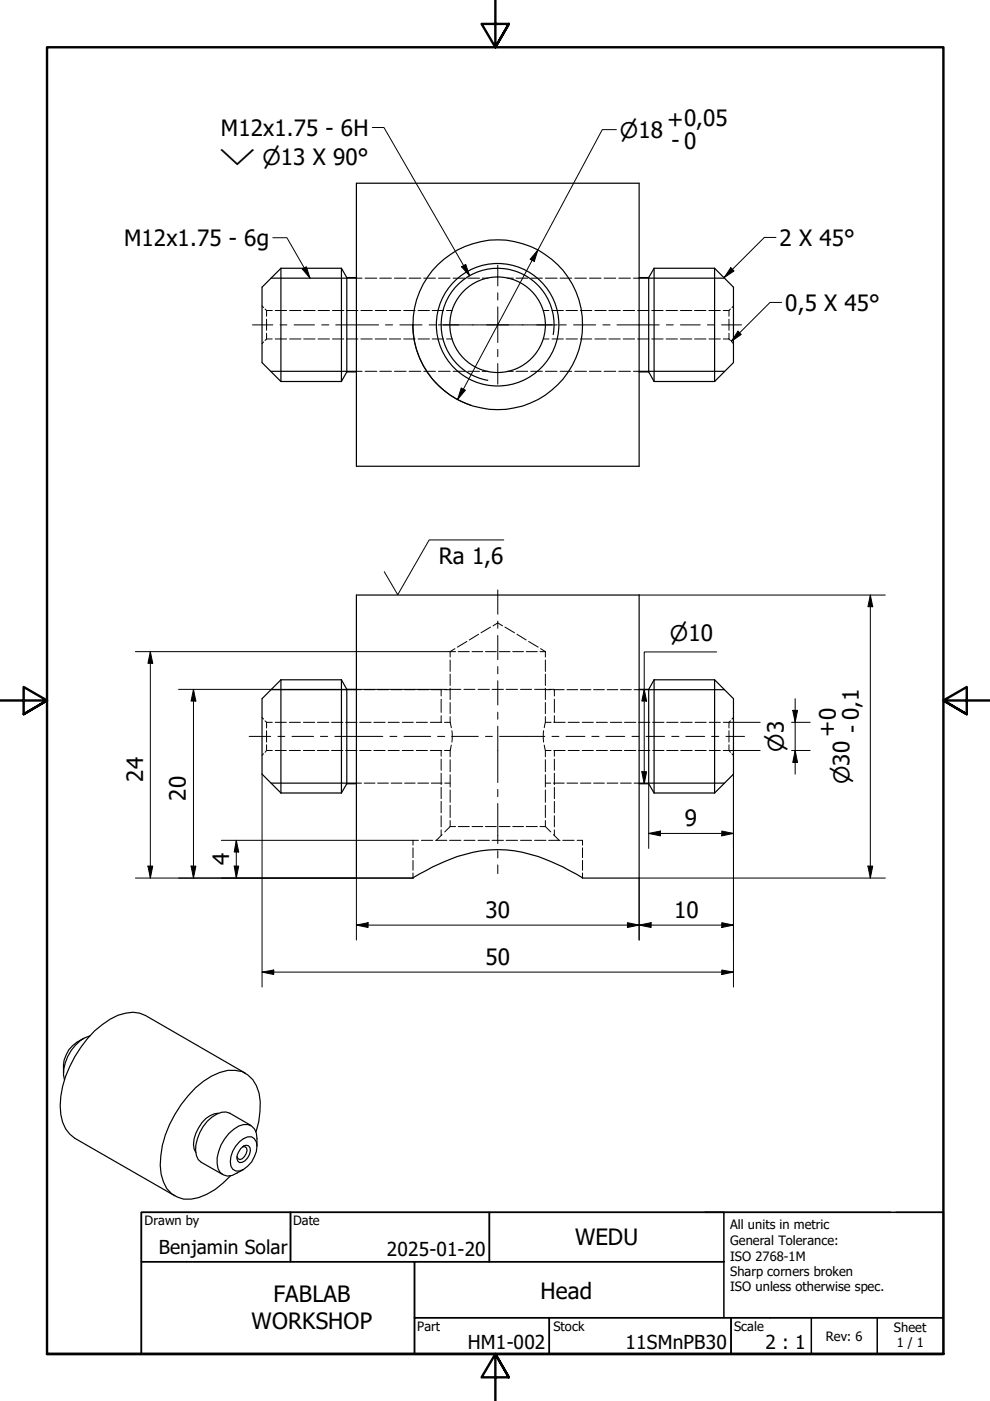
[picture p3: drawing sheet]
<svg xmlns="http://www.w3.org/2000/svg" width="210mm" height="297mm" viewBox="0 0 210 297" stroke-linecap="round" stroke-linejoin="round" font-family="sans-serif">
<!-- layer: Hidden (ISO) -->
<g fill="none" stroke="#000" stroke-width=".21">
<path d="M75.6 59h1.2M77.4 59h2.5M80.5 59h2.5M83.6 59h2.5M86.7 59h2.5M89.9 59h2.4M93 59h2.4M96.1 59h2.5M99.2 59h2.5M102.2 59h1.3M107.6 59h1.2M109.4 59h2.5"/>
<path d="M112.5 59h2.5M115.6 59h2.5M118.7 59h2.5M121.9 59h2.4M125 59h2.4M128.1 59h2.5M131.2 59h2.5M134.3 59h1.2M55.6 64.9l.3 .3M55.9 72.5l-.3 .4M56.2 65.5l.3 .3M56.5 65.8v1.2"/>
<path d="M56.5 67.7v2.3M56.5 70.7v1.2M56.5 71.9l-.3 .3M56.5 65.8h1.2M56.5 71.9h1.2M58.4 65.8h2.4M58.4 71.9h2.4M61.4 65.8h2.4M61.4 71.9h2.4M64.4 65.8h2.4M64.4 71.9h2.4M67.4 65.8h2.4"/>
<path d="M67.4 71.9h2.4M70.5 65.8h2.4M70.5 71.9h2.4M73.5 65.8h2.4M73.5 71.9h2.4M75.6 78.7h1.2M76.5 65.8h2.4M76.5 71.9h2.4M77.4 78.7h2.5M79.6 65.8h2.4M79.6 71.9h2.4M80.5 78.7h2.5"/>
<path d="M82.5 65.8h2.5M82.5 71.9h2.5M83.6 78.7h2.5M85.6 65.8h2.4M85.6 71.9h2.4M86.7 78.7h2.5M88.6 65.8h2.5M88.6 71.9h2.5M89.9 78.7h2.4M91.6 65.8h2.4M91.6 71.9h2.4M93 78.7h2.4"/>
<path d="M94.7 65.8h1.2M94.7 71.9h1.2M96.1 78.7h2.5M99.2 78.7h2.5M102.2 78.7h1.3M107.6 78.7h1.2M109.4 78.7h2.5M112.5 78.7h2.5M115.2 65.8h1.2M115.2 71.9h1.2M115.6 78.7h2.5M117 65.8h2.4"/>
<path d="M117 71.9h2.4M118.7 78.7h2.5M120 65.8h2.4M120 71.9h2.4M121.9 78.7h2.4M123.1 65.8h2.4M123.1 71.9h2.4M125 78.7h2.4M126.1 65.8h2.4M126.1 71.9h2.4M128.1 78.7h2.5M129.1 65.8h2.4"/>
<path d="M129.1 71.9h2.4M131.2 78.7h2.5M132.1 65.8h2.5M132.1 71.9h2.5M134.3 78.7h1.2M135.2 65.8h2.4M135.2 71.9h2.4M138.2 65.8h2.4M138.2 71.9h2.4M141.2 65.8h2.4M141.2 71.9h2.4M144.3 65.8h2.4"/>
<path d="M144.3 71.9h2.4M147.3 65.8h2.4M147.3 71.9h2.4M150.3 65.8h2.4M150.3 71.9h2.4M153.4 65.8h1.2M153.4 71.9h1.2M154.6 65.8v1.2M154.6 67.7v2.3M154.6 70.7v1.2M154.6 71.9l.3 .3M154.9 65.5l-.3 .3"/>
<path d="M155.2 72.5l.3 .4M155.5 64.9l-.3 .3M95.4 138.2h1.2M95.4 138.2v1.1M95.4 139.9v2.5M96.5 137.5l-1.1 .7M97.2 138.2h2.3M99 136l-2 1.2M100.1 138.2h2.3M101.5 134.5l-2 1.2M102.9 138.2h2.3M104 133l-2 1.2"/>
<path d="M104.5 132.7l1-.6 1.1 .6M105.9 138.2h2.2M107.1 133l2 1.2M108.7 138.2h2.3M109.6 134.5l2 1.2M111.6 138.2h2.3M112.1 136l2 1.2M114.5 138.2h1.1M114.6 137.5l1 .7M115.6 138.2v1.1M115.6 139.9v2.5M55.6 152.1l.3 .3"/>
<path d="M55.9 159.8l-.3 .3M56.2 152.8l.3 .3M56.5 153.1v1.3M56.5 154.9v2.4M56.5 157.9v1.2M56.5 159.1l-.3 .4M56.5 153.1h1.2M56.5 159.1h1.2M58.4 153.1h2.3M58.4 159.1h2.3M61.3 153.1h2.4M61.3 159.1h2.4"/>
<path d="M64.3 153.1h2.4M64.3 159.1h2.4M67.3 153.1h2.4M67.3 159.1h2.4M70.3 153.1h2.4M70.3 159.1h2.4M73.3 153.1h2.4M73.3 159.1h2.4M75.6 146.2h1M76.3 153.1h2.4M76.3 159.1h2.4M77.2 146.2h2.3"/>
<path d="M79.2 153.1h2.5M79.2 159.1h2.5M80.1 146.2h2.3M82.3 153.1h2.3M82.3 159.1h2.3M82.9 146.2h2.3M85.3 153.1h2.3M85.3 159.1h2.3M85.8 146.2h2.2M88.3 153.1h2.3M88.3 159.1h2.3M88.6 146.2h2.3"/>
<path d="M91.2 153.1h2.5M91.2 159.1h2.5M91.4 146.2h2.3M93.5 148.3v2.8M93.5 151.8v1.3M93.5 159.1v1.2M94.2 153.1h1.2M94.2 159.1h1.2M94.3 146.2h1.1M94.7 146.2h-1.2v1.4M95.3 146.2h2.4M95.4 153.1l.3 1.2"/>
<path d="M95.4 142.9v2.4M95.4 145.9v2.4M95.4 149v2.3M95.4 151.9v1.2M95.4 159.1v1.4M95.7 158l-.3 1.1M95.8 154.9v2.4M98.4 146.2h2.3M101.3 146.2h2.5M104.3 146.2h2.4M107.3 146.2h2.4M110.4 146.2h2.3"/>
<path d="M113.3 146.2h2.5M115.3 154.9v2.4M115.4 158l.2 1.1M115.6 153.1l-.2 1.2M115.6 142.9v2.4M115.6 145.9v2.4M115.6 149v2.3M115.6 151.9v1.2M115.6 159.1v1.4M115.6 153.1h1.2M115.6 159.1h1.2M115.6 146.2h1.2"/>
<path d="M116.3 146.2h1.2v1.4M117.3 146.2h2.3M117.4 153.1h2.4M117.4 159.1h2.4M117.5 148.3v2.8M117.5 151.8v1.3M117.5 159.1v1.2M120.2 146.2h2.3M120.5 153.1h2.3M120.5 159.1h2.3M123.1 146.2h2.2M123.4 153.1h2.4"/>
<path d="M123.4 159.1h2.4M125.9 146.2h2.2M126.4 153.1h2.4M126.4 159.1h2.4M128.7 146.2h2.3M129.4 153.1h2.4M129.4 159.1h2.4M131.6 146.2h2.3M132.4 153.1h2.4M132.4 159.1h2.4M134.4 146.2h1.1M135.4 153.1h2.4"/>
<path d="M135.4 159.1h2.4M138.4 153.1h2.4M138.4 159.1h2.4M141.4 153.1h2.4M141.4 159.1h2.4M144.3 153.1h2.4M144.3 159.1h2.4M147.4 153.1h2.3M147.4 159.1h2.3M150.4 153.1h2.3M150.4 159.1h2.3M153.4 153.1h1.2"/>
<path d="M153.4 159.1h1.2M154.6 153.1v1.3M154.6 154.9v2.4M154.6 157.9v1.2M154.6 159.1l.3 .4M154.9 152.8l-.3 .3M155.2 159.8l.3 .3M155.5 152.1l-.3 .3M75.6 166h1M77.2 166h2.3M80.1 166h2.3M82.9 166h2.3"/>
<path d="M85.8 166h2.2M87.6 179.8v2M88.6 166h2.3M88.7 178.2h-1.1v1M89.3 178.2h2.5M91.4 166h2.3M92.3 178.2h2.4M93.5 161v2.3M93.5 163.9v2.5M93.5 166.9v2.4M93.5 169.9v2.4M93.5 173v2.3"/>
<path d="M93.5 175.9v1.3M93.7 177l-1.2 1.2M94.3 166h1.1M95.3 178.2h2.4M95.4 175.2h1.2M95.4 175.2l-1.1 1.2M95.4 161.1v2.5M95.4 164.3v2.6M95.4 167.5v2.6M95.4 170.7v2.6M95.4 174v1.2M97.2 175.2h2.3"/>
<path d="M98.4 178.2h2.3M100.1 175.2h2.3M101.3 178.2h2.5M102.9 175.2h2.3M104.3 178.2h2.4M105.9 175.2h2.2M107.3 178.2h2.4M108.7 175.2h2.3M110.4 178.2h2.3M111.6 175.2h2.3M113.3 178.2h2.5M114.5 175.2h1.1"/>
<path d="M115.6 175.2l1.2 1.2M115.6 161.1v2.5M115.6 164.3v2.6M115.6 167.5v2.6M115.6 170.7v2.6M115.6 174v1.2M115.6 166h1.2M116.3 178.2h2.4M117.3 177l1.3 1.2M117.3 166h2.3M117.5 161v2.3M117.5 163.9v2.5"/>
<path d="M117.5 166.9v2.4M117.5 169.9v2.4M117.5 173v2.3M117.5 175.9v1.3M119.3 178.2h2.4M120.2 166h2.3M122.4 178.2h1.1v1M123.1 166h2.2M123.5 179.8v2M125.9 166h2.2M128.7 166h2.3M131.6 166h2.3"/>
<path d="M134.4 166h1.1M87.6 182.4v2.1M87.6 185.1v1.1M123.5 182.4v2.1M123.5 185.1v1.1"/>
</g>
<!-- layer: Visible (ISO) -->
<g fill="none" stroke="#000" stroke-width=".25">
<path d="M75.6 38.8h59.9v60.1h-59.9zM59.6 56.9l-4 4v16l4 4M59.6 56.9v24M59.6 56.9h12.8M72.4 56.9l1.1 2h2.1M72.4 56.9v24M73.5 58.9v20M135.5 58.9h2M137.5 58.9v20M138.7 56.9v24M138.7 56.9h12.8M138.7 56.9l-1.2 2"/>
<path d="M151.5 56.9l4 4v16l-4 4M151.5 56.9v24M73.5 78.9l-1.1 2M73.5 78.9h2.1M135.5 78.9h2M137.5 78.9l1.2 2M59.6 80.9h12.8M138.7 80.9h12.8M75.6 126.2h59.9v60h-12l-.8-.5a45.2 45.2 0 0 0-11.9-5 26.8 26.8 0 0 0-18 2.6l-3.8 2-1.4 .9h-12zM59.6 144.1l-4 4v16l4 4M59.6 144.1v24M59.6 144.1h12.8"/>
<path d="M72.4 144.1l1.1 2.1h2.1M72.4 144.1v24M73.5 146.2v20M135.5 146.2h2M137.5 146.2v20M138.7 144.1v24M138.7 144.1h12.8M138.7 144.1l-1.2 2.1M151.5 144.1l4 4v16l-4 4M151.5 144.1v24M59.6 168.1h12.8M73.5 166.2l-1.1 1.9"/>
<path d="M73.5 166.2h2.1M135.5 166.2h2M137.5 166.2l1.2 1.9M138.7 168.1h12.8M19 219.6a8.5 8.5 0 0 0-5.3 9.3M17.7 220.1a6.7 6.7 0 0 0-4.2 7.4M46.3 236a5.2 5.2 0 0 0-4.2 3.1 6 6 0 0 0-1 4.5l.4 .7M52.1 227.6l-21.2-12.3a6.7 6.7 0 0 0-5.9 0 22.5 22.5 0 0 0-11.7 15.1 12.9 12.9 0 0 0 .6 8.9l.9 1.2 1.1 .8 21.2 12.2M53.2 238.6l-4.5-2.6a3.5 3.5 0 0 0-3.7 .8 8.8 8.8 0 0 0-3.3 8.2l.3 .9 .7 .5 4.5 2.6M54.3 240a17.4 17.4 0 0 0 .6-8.2 5.9 5.9 0 0 0-8.3-4.4 19 19 0 0 0-9.5 8.9 19.4 19.4 0 0 0-2.9 12.7 6 6 0 0 0 4.7 5.2 10.6 10.6 0 0 0 8.3-3.3l1.7-1.6M50.8 242l.8-.6 .9-.4a1.7 1.7 0 0 1 2 2 5.7 5.7 0 0 1-3.7 5.3h-.8l-.7-.4a3.7 3.7 0 0 1 0-3.8l.7-1.1zM51.1 243.5l.5-.5 .6-.2 .5 .1a1.95 1.95 0 0 1-.2 2.6l-.6 .6-.5 .3-.6 .1a1.51 1.51 0 0 1-.2-2.3z"/>
<path d="M51.4 243.1h.5l.4 .3a2.07 2.07 0 0 1-1.4 2.5l-.4-.2-.3-.5M54.5 243v-1.6a2.56 2.56 0 0 0-1.1-2.6 2.56 2.56 0 0 0-2.8-.1 8.5 8.5 0 0 0-4.4 9.1 2.45 2.45 0 0 0 4 .9l1.4-.7"/>
<circle cx="105.5" cy="68.9" r="10.1"/>
<circle cx="105.5" cy="68.9" r="13"/>
<circle cx="105.6" cy="68.8" r="18"/>
</g>
<!-- layer: Visible Narrow (ISO) -->
<path d="M57.5 59h18.1M135.5 59h18.1M57.5 78.7h18.1M117.3 70.9a12 12 0 0 0-9.7-13.8 12 12 0 0 0-13.9 9.7 12 12 0 0 0 9.7 13.8M135.5 78.7h18.1M57.5 146.2h18.1M135.5 146.2h18.1M57.5 166h18.1M135.5 166h18.1" fill="none" stroke="#000" stroke-width=".25"/>
<!-- layer: Border (ISO) -->
<path d="M105 0v10l-2.9-4.9h5.8l-2.9 4.9 2.9-4.9M0 148.5h10l-5-2.8v5.7l5-2.9-5 2.9M210 148.5h-10l5-2.8v5.7l-5-2.9 5 2.9M10 287.1v-277.1h190v277.1h-190h190M107.9 292l-2.9-4.9 2.9 4.9h-5.8l2.9-4.9v9.9" fill="none" stroke="#000" stroke-width=".51"/>
<!-- layer: Title (ISO) -->
<g fill="none" stroke="#000" stroke-width=".32">
<path d="M30 257h31.6v10.5h-31.6zM61.6 257h42.2v10.5h-42.2zM103.8 257h49.7v10.5h-49.7zM149.5 257h39.3M190 257h10v22.4h-112.1v-11.9h65.6M200 257h-170v30.1h170M30 267.5h57.9v19.6h-57.9zM87.9 279.4h28.6v7.7h-28.6zM116.5 279.4h38.5v7.7h-38.5zM153.5 267.5v11.9M155 279.4h45v7.7h-45zM172 279.4v7.7"/>
<path d="M186 279.4v7.7"/>
</g>
<!-- layer: Centerline (ISO) -->
<g fill="none" stroke="#000" stroke-width=".21">
<path d="M53.5 68.9h4.3M59.4 68.9h1.4M62.4 68.9h4.3M68.2 68.9h1.5M71.2 68.9h9.1M81.7 68.9h1.5M84.8 68.9h4.7M91 68.9h1.5M94 68.9h4.7M100.2 68.9h1.5M103.2 68.9h4.7M109.4 68.9h1.5"/>
<path d="M112.4 68.9h4.7M118.6 68.9h1.5M121.6 68.9h4.7M127.8 68.9h1.5M130.8 68.9h9M141.3 68.9h1.4M144.3 68.9h4.2M150 68.9h1.5M153 68.9h4.2M105.5 125.1v5.1M105.5 131.7v1.5M105.5 134.7v5.2"/>
<path d="M52.8 156.1h4.6M58.9 156.1h1.5M61.9 156.1h4.6M67.9 156.1h1.6M71 156.1h10.2M82.7 156.1h1.4M85.7 156.1h5.6M92.8 156.1h1.5M95.8 156.1h5.6M102.9 156.1h1.5M105.5 141.3v1.6M105.5 144.3v5.2"/>
<path d="M105.5 151v1.5M105.5 154v11.9M105.9 156.1h9.6M117 156.1h1.5M120 156.1h4M125.5 156.1h1.5M128.5 156.1h4M134 156.1h1.4M137 156.1h3.9M142.4 156.1h1.6M145.4 156.1h4M150.9 156.1h1.5"/>
<path d="M153.9 156.1h4M105.5 167.4v1.5M105.5 170.4v8.5M105.5 180.4v1.5M105.5 183.4v1.8"/>
</g>
<!-- layer: Center Mark (ISO) -->
<path d="M105.5 56.2v4.4M92.9 68.9h4.4M98.8 68.9h1.5M101.8 68.9h7.5M105.5 62.1v1.5M105.5 65.1v7.5M105.5 74.1v1.5M105.5 77.1v4.4M110.8 68.9h1.5M113.8 68.9h4.4" fill="none" stroke="#000" stroke-width=".21"/>
<!-- layer: Dimension (ISO) -->
<g fill="none" stroke="#000" stroke-width=".21">
<path d="M130.7 27.5h-3l-30.7 57.2M114 53l-.7 2.4-.9-.4zM87.5 68.9a18 18 0 0 0 12.4 17.1M97.8 82.3l.9 .4-1.7 2zM28.7 138.2h66.7M31.9 138.2l.5 2.4h-1zM31.9 138.2v48M135.5 126.2h52.2M152 138.2h-15.4v28M184.5 126.2l.5 2.4h-1zM184.5 126.2v60M37.8 146.2h55.7"/>
<path d="M41 146.2l.5 2.4h-1zM41 146.2v40M136.6 146.2l.5 2.4h-1zM154.6 153.1h6.6M154.6 159.1h6.6M167.8 153.1h4M167.8 159.1h4M168.1 150.6h1l-.5 2.5zM168.6 159.1l.5 2.6h-1zM168.6 148.1v16M46.9 178.2h40.7M50.1 178.2l.5 2.4h-.9z"/>
<path d="M50.1 178.2v8M55.6 164.1v45.2M136.1 163.6h1l-.5 2.6zM137.5 176.7l2.5-.5v1zM137.5 176.7h18M137.5 166.2v13.7M153 176.2l2.5 .5-2.5 .5zM155.5 164.1v45.2M28.7 186.2h58.9M31.4 183.6h1l-.5 2.6zM40.5 183.6h1l-.5 2.6zM49.7 183.6h.9l-.5 2.6z"/>
<path d="M75.6 196.1l2.4-.5v1zM75.6 196.1h79.9M75.6 186.2v13.1M133 195.6l2.5 .5-2.5 .5zM135.5 196.1l2.5-.5v1zM153 195.6l2.5 .5-2.5 .5zM184 183.6h1l-.5 2.6zM187.7 186.2h-52.2v13.1M55.6 206.1l2.4-.4v.9zM55.6 206.1h99.9M153 205.7l2.5 .4-2.5 .5z"/>
</g>
<g fill="#000">
<path d="M114 53l-.7 2.4-.9-.4zM97.8 82.3l.9 .4-1.7 2zM184.5 126.2l.5 2.4h-1zM31.9 138.2l.5 2.4h-1zM41 146.2l.5 2.4h-1zM136.6 146.2l.5 2.4h-1zM168.1 150.6h1l-.5 2.5zM136.1 163.6h1l-.5 2.6zM137.5 176.7l2.5-.5v1zM153 176.2l2.5 .5-2.5 .5zM168.6 159.1l.5 2.6h-1zM31.4 183.6h1l-.5 2.6z"/>
<path d="M40.5 183.6h1l-.5 2.6zM49.7 183.6h.9l-.5 2.6zM50.1 178.2l.5 2.4h-.9zM75.6 196.1l2.4-.5v1zM133 195.6l2.5 .5-2.5 .5zM135.5 196.1l2.5-.5v1zM153 195.6l2.5 .5-2.5 .5zM184 183.6h1l-.5 2.6zM55.6 206.1l2.4-.4v.9zM153 205.7l2.5 .4-2.5 .5z"/>
</g>
<!-- layer: Symbol (ISO) -->
<path d="M78.9 27h2.5l18.2 31.5M57.8 50.4h3l4.9 8.6M64.1 57l.9-.4 .7 2.4zM97.9 56.6l.8-.5 .9 2.4zM154.9 56.8l.7 .7-2.1 1.4zM164.5 50.3h-2.4l-8.6 8.6M156.5 70.2l.7 .7-2.1 1.5zM165.7 64.1h-2.4l-8.2 8.3M106.8 114.5h-15.8l-6.7 11.6-2.8-4.9" fill="none" stroke="#000" stroke-width=".21"/>
<path d="M64.1 57l.9-.4 .7 2.4zM97.9 56.6l.8-.5 .9 2.4zM154.9 56.8l.7 .7-2.1 1.4zM156.5 70.2l.7 .7-2.1 1.5z" fill="#000"/>
<g font-size="4.8">
<text x="46.8" y="28.8">M12x1.75 - 6H</text>
<text x="141.5" y="27">+0,05</text>
<text x="142.4" y="31.4">- 0</text>
<text x="26.4" y="52.2">M12x1.75 - 6g</text>
<text x="165.3" y="52.1">2 X 45°</text>
<text x="166.5" y="65.9">0,5 X 45°</text>
<text x="93" y="119.6">Ra 1,6</text>
<text x="182.3" y="155.4" transform="rotate(-90 182.3 155.4)">- 0,1</text>
<text x="177" y="156.2" transform="rotate(-90 177 156.2)">+0</text>
<text x="30.4" y="165.8" transform="rotate(-90 30.4 165.8)">24</text>
<text x="39.4" y="169.8" transform="rotate(-90 39.4 169.8)">20</text>
<text x="145.2" y="175.1">9</text>
<text x="48.6" y="183.4" transform="rotate(-90 48.6 183.4)">4</text>
<text x="102.9" y="194.5">30</text>
<text x="142.9" y="194.5">10</text>
<text x="102.9" y="204.5">50</text>
<text x="121.9" y="264">WEDU</text>
<text x="114.6" y="275.4">Head</text>
<text x="53.3" y="281.9">WORKSHOP</text>
<text x="58" y="276.1">FABLAB</text>
</g>
<g font-size="4.6">
<text x="131.4" y="29.3">⌀18</text>
<text x="46.5" y="34.9">⌵ ⌀13 X 90°</text>
<text x="142" y="135.8">⌀10</text>
<text x="166.2" y="159.4" transform="rotate(-90 166.2 159.4)">⌀3</text>
<text x="180.1" y="166.3" transform="rotate(-90 180.1 166.3)">⌀30</text>
</g>
<g font-size="4.1">
<text x="33.7" y="265.9">Benjamin Solar</text>
<text x="82" y="266.4">2025-01-20</text>
<text x="99.2" y="286.1">HM1-002</text>
<text x="132.7" y="285.9">11SMnPB30</text>
<text x="162.3" y="286.1">2 : 1</text>
</g>
<g font-size="2.7">
<text x="30.7" y="259.8">Drawn by</text>
<text x="62.2" y="259.6">Date</text>
<text x="154.8" y="260.7">All units in metric</text>
<text x="154.8" y="264">General Tolerance:</text>
<text x="154.8" y="267.3">ISO 2768-1M</text>
<text x="154.8" y="270.6">Sharp corners broken</text>
<text x="154.8" y="273.8">ISO unless otherwise spec.</text>
<text x="88.5" y="282.2">Part</text>
<text x="117.3" y="282.2">Stock</text>
<text x="155.6" y="282.2">Scale</text>
<text x="175.1" y="284.2">Rev: 6</text>
<text x="189.5" y="282.4">Sheet</text>
<text x="190.1" y="285.7">1 / 1</text>
</g>
</svg>
